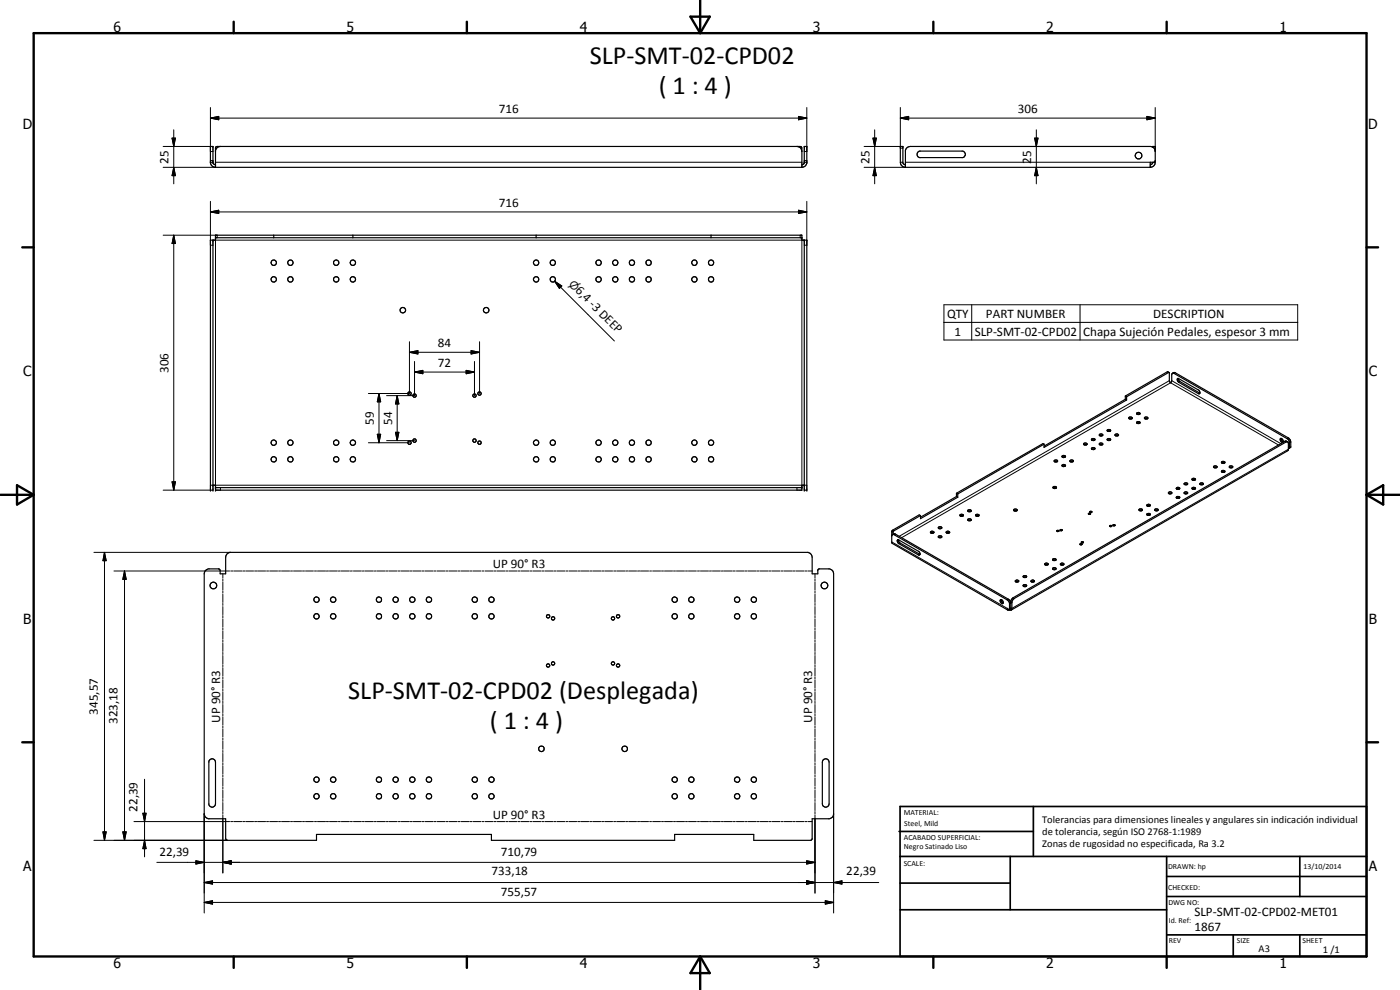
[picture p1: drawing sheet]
<svg xmlns="http://www.w3.org/2000/svg" width="420mm" height="297mm" viewBox="0 0 420 297" stroke-linecap="round" stroke-linejoin="round" font-family="sans-serif">
<g fill="none" stroke="#000" stroke-width=".35">
<path d="M63.1 48.7v-4.8h.8v5l.8 .5M63.1 48.7h.8M63.1 48.7a1.52 1.52 0 0 0 1.6 1.5M64.7 50.2v-5.9l.5-.4h174.9l.6 .5v5.8M64.7 50.2h176M66.2 43.9l-.9 .3-.6 .9M239.2 43.9a1.45 1.45 0 0 1 1.5 1.6M240.7 49.4l.7-.5v-5h.7v5.1l-.6 1-.8 .2M241.4 48.7h.7M271.7 49.4l-.7-.5v-5h-.8v5.1l.7 1 .8 .2M271.7 50.2h73.5M275.4 45.8l.6-.5h13a1 1 0 0 1 .7 1 1 1 0 0 1-.7 1h-13a1.03 1.03 0 0 1-.6-1.5z"/>
<path d="M346 44.2v-.3h.7v4.8l-.4 1-1.1 .5M346 48.7l-.1 .4-.7 .3M346.7 45.5l-.4-1.1-1.1-.5h-72l-.8 .3-.7 .9v5.1M346.7 48.2l-.3 .5h-1.2v1.5M63.9 72.1v75h-.8v-75h1.6v-1.5h176v1.5h1.4v75h-.7v-75M64.7 71.3h176M82.2 70.6v.7M105.9 70.6v.7M160.9 70.6v.7M213.4 70.6v.7M337.7 119.8l-24.4 14.1M337.7 119.8l.4 .2"/>
<path d="M337.7 118.8l.4 .2M337.7 118.8v1M338.1 119v1M350.8 111.8l-12.7 7.2M350.8 111.8l-.5-.3-12.6 7.3M350.8 111.8l.1 2.4 .4 .7 .4-.7v-1.9l.4-.4 34.3 19.8 .6 .9-.1 1.9M351.9 112l.4-.2h.4l34.3 19.9a2.56 2.56 0 0 1 .4 2.4l-.5 .4M353.4 113.6l.2-.1 6.2 3.6 .3 .9-.4 .1-5.9-3.4-.4-.4zM353.6 113.6l.4 .8 6.1 3.5M313.3 133.3l-.3-.2-25.9 14.9M313.3 133.3l-25.9 14.9M316.4 138.2a.59 .59 0 0 1 1 .2l-.5 .2-.5-.1z"/>
<path d="M316.5 138.6h.8M318.7 139.6a.63 .63 0 0 1 1.1 .1l-.7 .3zM318.7 136.9a.61 .61 0 0 1 1.1 .1l-.7 .3zM318.8 139.9h.8M318.8 137.2h.8M321.1 138.2l.5-.2 .5 .3-.5 .3-.4-.1zM321.2 138.6h.8M325.3 133.4h.8M325.3 133a.45 .45 0 0 1 .6-.1 .45 .45 0 0 1 .2 .6l-.9-.2zM327.6 131.7h.1a.44 .44 0 0 1 .6-.1 .44 .44 0 0 1 .2 .5h-.9zM327.6 134.5a.61 .61 0 0 1 1 .2l-.5 .2-.5-.1zM327.7 132.1h.8"/>
<path d="M327.7 134.8h.8M330 133.4h.8M330 130.7l-.1-.2a.54 .54 0 0 1 .6-.3 .54 .54 0 0 1 .4 .5h-.1M330 133l.5-.1 .5 .3a.63 .63 0 0 1-1.1 0zM330 130.7h.8M332.3 131.7h.1a.44 .44 0 0 1 .6-.2 .44 .44 0 0 1 .2 .6h-.9zM332.4 132.1h.8M332.4 129.4h.8M332.4 128.9h.1a.41 .41 0 0 1 .6 0 .41 .41 0 0 1 .1 .5h-.7l-.2-.2zM334.7 130.3l.7-.1 .3 .4a.68 .68 0 0 1-1.1-.1zM335.4 130.7h-.6M338.1 120l-24.8 14.2v-.9"/>
<path d="M338.8 125.3l.7-.2 .3 .4a.6 .6 0 0 1-1.1-.1zM338.9 125.6h.8M341.2 126.7l.7-.2 .3 .2a.61 .61 0 0 1-1.1 .2zM341.2 124.2v-.3l.5-.2 .5 .3-.1 .2M341.2 124.2h.9M341.2 124.2h.8M341.2 127h.8M343.5 125.3l.7-.2 .3 .4-.7 .2zM343.6 125.6h.8M364.3 139.9a.54 .54 0 0 1 .9 .4h-.8l-.2-.2zM366.6 138.6a.56 .56 0 0 1 .6-.2 .56 .56 0 0 1 .4 .5l-.7 .1zM366.7 138.9h.8"/>
<path d="M369 139.9l.5-.1 .5 .2a.61 .61 0 0 1-1.1 .2zM384.3 131.6a.7 .7 0 0 1 .7 .4 .7 .7 0 0 1-.2 .8l-.6-.6zM384.5 131.6l.2 .6 .4 .3M386.4 132.6l-.7-.3-81.7 47.1-.6 .8-.1 2.3-.4 .4M386.5 132.6h-.6l-81.5 47-.7 .8v2.4l-.3 .2h-.4M386.5 132.6l.2 2.2-.3 .5-82.9 47.7M386.7 134.4l.2 .1M63.9 145.6h.8v1.5h176v-1.5h.7M64.7 146.3h176M276.3 154.7l-.4-.2-8.1 4.6-.2 .4 .1 3.4 34.8 20.1M276.3 154.7l-8.2 4.6-.1 1M279.3 159.6a.54 .54 0 0 1 .5-.2 .54 .54 0 0 1 .4 .5 .55 .55 0 0 1-.5 .1 .55 .55 0 0 1-.4-.4z"/>
<path d="M279.3 159.9h.9M281.6 158.2a.53 .53 0 0 1 .6-.2 .53 .53 0 0 1 .4 .5l-.8 .1zM281.7 158.5h.8M284 159.5a.44 .44 0 0 1 .7-.2 .44 .44 0 0 1 .1 .6 .46 .46 0 0 1-.5 .1 .46 .46 0 0 1-.3-.5zM284.1 159.9h.8M287.1 149l.3 .2M287.1 149l-10.8 6.2M287.1 148l.3 .2M287.1 148v1M287.4 149.2l-11.1 6.4v-.9M287.4 148.2v1M288.1 154.5a.56 .56 0 0 1 .6-.2 .56 .56 0 0 1 .4 .5l-.8 .1z"/>
<path d="M288.2 154.8h.8M290.5 155.7h.5a.32 .32 0 0 1 .5 .2 .32 .32 0 0 1-.3 .4l-.8-.2zM290.5 153h.7l.3 .3a.68 .68 0 0 1-1.1-.1zM290.6 153.5h.8M290.6 156.2h.8M292.8 154.5a.54 .54 0 0 1 .6-.2 .54 .54 0 0 1 .4 .5 .57 .57 0 0 1-1-.3zM292.9 154.8h.8M304.3 153.2h.9M304.3 152.8a.53 .53 0 0 1 .6-.1 .53 .53 0 0 1 .3 .5 .5 .5 0 0 1-.6 .2 .5 .5 0 0 1-.3-.6zM316 146.2l.8-.2 .3 .3-.5 .3zM316.1 146.5h.8M317.1 159.3h.1"/>
<path d="M317.2 159.2h.6a.3 .3 0 0 1-.3 .3 .3 .3 0 0 1-.3-.3zM318.2 158.9h.5a.27 .27 0 0 1-.2 .4 .27 .27 0 0 1-.3-.4zM326.6 154.1l.5-.1 .2 .2-.5 .1zM327.1 153.5h.6a.3 .3 0 0 1-.3 .3 .3 .3 0 0 1-.3-.3zM333 157.8l.4-.2 .3 .3-.4 .1zM334 157.5l.5-.1 .2 .2-.5 .2zM341.8 152.9l.8-.2 .2 .3-.6 .3zM342 153.2h.7M344.2 151.5a.46 .46 0 0 1 .6-.2 .46 .46 0 0 1 .2 .5l-.6 .1zM344.2 154.2l.7-.1 .3 .2a.6 .6 0 0 1-1 0zM344.3 154.6h.8M344.3 151.8h.8"/>
<path d="M346.5 152.9l.8-.2 .3 .3-.7 .3zM346.7 153.2h.8M350.7 147.8a.46 .46 0 0 1 .6-.3 .46 .46 0 0 1 .2 .6l-.5 .1-.3-.1zM350.8 148.1h.8M353 149.1l.8-.1 .3 .3-.5 .3-.5-.2zM353 146.4a.59 .59 0 0 1 1.1 .2l-.9 .2zM353.1 149.5h.8M353.1 146.7h.8M355.4 147.8a.61 .61 0 0 1 1 .2l-.6 .2zM355.4 145.1a.61 .61 0 0 1 1 .1l-.6 .3zM355.5 145.4h.8M355.5 148.1h.8"/>
<path d="M357.7 146.4a.54 .54 0 0 1 .6-.2 .54 .54 0 0 1 .4 .5 .58 .58 0 0 1-1-.3zM357.7 143.7a.54 .54 0 0 1 .6-.2 .54 .54 0 0 1 .4 .5 .58 .58 0 0 1-1-.3zM357.8 146.7h.8M357.8 144h.8M360.1 145.1a.46 .46 0 0 1 .6-.3 .46 .46 0 0 1 .3 .6h-.7zM360.2 145.4h.8M364.3 140.3h.9M366.6 141.4a.54 .54 0 0 1 .6-.3 .54 .54 0 0 1 .4 .5l-.7 .1zM366.7 141.6h.8M369.1 140.3h.8M61.5 171.3l1-.6h3.2l.3 .3 .1 1.2h1.6l.1-5.3 .4-.7 .7-.5h173.6l.8 .5 .4 .7v5.3h1.7v-1.2l.4-.3h3.2l.9 .6 .3 .9-.1 72.5-.3 .5-.8 .5h-5.3v5.9l-.5 .5h-17v-1.7h-23.7v1.7h-55v-1.7h-52.5v1.7h-26.9l-.4-.5v-5.9h-5.2l-1-.7-.2-.8v-72zM267.6 160.8l.3-.4h.4l34 19.6 .6 .8 .1 2.2"/>
<path d="M267.8 160.4l.5-.3 .4 .1 34.1 19.7 .5 1.1M269.4 162l6.4 3.5a.58 .58 0 0 1 .3 .5 .58 .58 0 0 1-.3 .5l-6.1-3.4-.4-.6zM269.7 162l.4 .9 6 3.4M281.6 161l.8-.2 .2 .3-.5 .3-.4-.2zM281.7 161.3h.8M300.3 180a.68 .68 0 0 1 .7 .3 .68 .68 0 0 1-.2 .8 .84 .84 0 0 1-.5-1.1zM300.5 180l.2 .6 .4 .3M304.7 174.2a.54 .54 0 0 1 .6-.2 .54 .54 0 0 1 .4 .5 .56 .56 0 0 1-.6 .2 .56 .56 0 0 1-.4-.5zM304.8 174.5h.8M307.1 175.6l.7-.2 .3 .3a.6 .6 0 0 1-.5 .3 .6 .6 0 0 1-.6-.3zM307.1 172.9l.2-.2 .7 .1a.49 .49 0 0 1-.4 .5 .49 .49 0 0 1-.5-.4zM307.2 175.9h.8"/>
<path d="M307.2 173.2h.8M309.4 174.2a.46 .46 0 0 1 .6-.2 .46 .46 0 0 1 .3 .6h-.7zM309.5 174.5h.8M313.6 169.2a.54 .54 0 0 1 .5-.2 .54 .54 0 0 1 .4 .4 .58 .58 0 0 1-.9-.2zM313.6 169.5h.9M315.9 167.8a.46 .46 0 0 1 .6-.2 .46 .46 0 0 1 .3 .5h-.7zM315.9 170.5a.46 .46 0 0 1 .6-.2 .46 .46 0 0 1 .3 .6h-.5zM316 170.8h.8M316 168.1h.8M318.3 169.1a.44 .44 0 0 1 .7-.2 .44 .44 0 0 1 .1 .6 .44 .44 0 0 1-.6 .1 .44 .44 0 0 1-.2-.5zM318.4 169.5h.8M324.1 163.2l.5-.1 .2 .2-.4 .2z"/>
<path d="M324.6 162.6h.6a.3 .3 0 0 1-.4 .3 .3 .3 0 0 1-.2-.3zM302.9 182.9l-.6-.4 .1 .5h.6M303 182.8l-.1 .1M62.9 228a1 1 0 0 1 1.1-.2 1 1 0 0 1 .7 .9v12.5a1.01 1.01 0 0 1-.9 1 1.01 1.01 0 0 1-1.1-.8v-13zM247 228a1.02 1.02 0 0 1 1.2-.3 1.02 1.02 0 0 1 .6 1v12.5a1.02 1.02 0 0 1-1 1 1.02 1.02 0 0 1-1-1v-12.5z"/>
<circle cx="341.7" cy="46.7" r=".99"/>
<circle cx="82.1" cy="78.8" r=".81"/>
<circle cx="87.1" cy="78.8" r=".81"/>
<circle cx="100.9" cy="78.8" r=".81"/>
<circle cx="105.9" cy="78.8" r=".81"/>
<circle cx="160.9" cy="78.8" r=".81"/>
<circle cx="165.9" cy="78.8" r=".81"/>
<circle cx="179.6" cy="78.8" r=".82"/>
<circle cx="184.6" cy="78.8" r=".81"/>
<circle cx="189.6" cy="78.8" r=".81"/>
<circle cx="194.6" cy="78.8" r=".8"/>
<circle cx="208.4" cy="78.8" r=".81"/>
<circle cx="213.4" cy="78.8" r=".81"/>
<circle cx="82.1" cy="83.8" r=".81"/>
<circle cx="87.1" cy="83.8" r=".8"/>
<circle cx="100.9" cy="83.8" r=".81"/>
<circle cx="105.9" cy="83.8" r=".8"/>
<circle cx="120.9" cy="93.1" r=".82"/>
<circle cx="145.9" cy="93.1" r=".82"/>
<circle cx="160.9" cy="83.8" r=".79"/>
<circle cx="165.9" cy="83.8" r=".79"/>
<circle cx="179.6" cy="83.8" r=".8"/>
<circle cx="184.6" cy="83.8" r=".79"/>
<circle cx="189.6" cy="83.8" r=".79"/>
<circle cx="194.7" cy="83.8" r=".81"/>
<circle cx="208.4" cy="83.8" r=".8"/>
<circle cx="213.4" cy="83.8" r=".8"/>
<circle cx="122.9" cy="118.1" r=".51"/>
<circle cx="124.4" cy="118.7" r=".5"/>
<circle cx="142.4" cy="118.7" r=".49"/>
<circle cx="143.9" cy="118.1" r=".51"/>
<circle cx="82.1" cy="132.8" r=".81"/>
<circle cx="82.2" cy="137.8" r=".8"/>
<circle cx="87.1" cy="132.8" r=".81"/>
<circle cx="87.2" cy="137.8" r=".8"/>
<circle cx="100.9" cy="132.8" r=".81"/>
<circle cx="100.9" cy="137.8" r=".79"/>
<circle cx="105.9" cy="132.8" r=".81"/>
<circle cx="105.9" cy="137.8" r=".8"/>
<circle cx="122.9" cy="132.8" r=".49"/>
<circle cx="124.4" cy="132.2" r=".51"/>
<circle cx="142.4" cy="132.2" r=".51"/>
<circle cx="143.9" cy="132.8" r=".5"/>
<circle cx="160.9" cy="137.8" r=".8"/>
<circle cx="160.9" cy="132.8" r=".8"/>
<circle cx="165.9" cy="132.8" r=".81"/>
<circle cx="165.9" cy="137.8" r=".8"/>
<circle cx="179.6" cy="132.8" r=".8"/>
<circle cx="179.6" cy="137.8" r=".8"/>
<circle cx="184.6" cy="132.8" r=".8"/>
<circle cx="184.6" cy="137.8" r=".8"/>
<circle cx="189.7" cy="137.8" r=".78"/>
<circle cx="189.7" cy="132.8" r=".78"/>
<circle cx="194.7" cy="132.8" r=".79"/>
<circle cx="194.7" cy="137.8" r=".79"/>
<circle cx="208.4" cy="137.8" r=".8"/>
<circle cx="208.4" cy="132.8" r=".8"/>
<circle cx="213.4" cy="137.8" r=".78"/>
<circle cx="213.4" cy="132.8" r=".78"/>
<circle cx="64" cy="175.7" r="1"/>
<circle cx="95" cy="179.9" r=".81"/>
<circle cx="100" cy="179.9" r=".81"/>
<circle cx="113.7" cy="179.9" r=".79"/>
<circle cx="118.7" cy="179.9" r=".8"/>
<circle cx="123.7" cy="179.9" r=".81"/>
<circle cx="128.7" cy="179.9" r=".81"/>
<circle cx="142.5" cy="179.9" r=".8"/>
<circle cx="147.5" cy="179.9" r=".81"/>
<circle cx="202.5" cy="179.9" r=".81"/>
<circle cx="207.5" cy="179.9" r=".81"/>
<circle cx="221.2" cy="179.9" r=".81"/>
<circle cx="226.3" cy="179.9" r=".8"/>
<circle cx="247.4" cy="175.7" r="1"/>
<circle cx="95" cy="184.9" r=".8"/>
<circle cx="100" cy="184.9" r=".8"/>
<circle cx="113.7" cy="184.9" r=".78"/>
<circle cx="118.7" cy="184.9" r=".8"/>
<circle cx="123.7" cy="184.9" r=".8"/>
<circle cx="128.7" cy="184.9" r=".8"/>
<circle cx="142.5" cy="184.9" r=".8"/>
<circle cx="147.5" cy="184.9" r=".8"/>
<circle cx="164.5" cy="199.7" r=".49"/>
<circle cx="164.5" cy="184.9" r=".51"/>
<circle cx="166" cy="199" r=".5"/>
<circle cx="166" cy="185.6" r=".51"/>
<circle cx="184" cy="199.1" r=".5"/>
<circle cx="184" cy="185.6" r=".51"/>
<circle cx="185.5" cy="199.7" r=".5"/>
<circle cx="185.5" cy="184.9" r=".49"/>
<circle cx="202.5" cy="184.9" r=".79"/>
<circle cx="207.5" cy="184.9" r=".81"/>
<circle cx="221.2" cy="184.9" r=".8"/>
<circle cx="226.2" cy="184.9" r=".79"/>
<circle cx="95" cy="233.9" r=".8"/>
<circle cx="95" cy="238.9" r=".81"/>
<circle cx="100" cy="233.9" r=".8"/>
<circle cx="100" cy="238.9" r=".8"/>
<circle cx="113.7" cy="238.9" r=".8"/>
<circle cx="113.7" cy="233.9" r=".79"/>
<circle cx="118.7" cy="233.9" r=".81"/>
<circle cx="118.7" cy="238.9" r=".8"/>
<circle cx="123.7" cy="233.9" r=".8"/>
<circle cx="123.7" cy="238.9" r=".8"/>
<circle cx="128.7" cy="238.9" r=".81"/>
<circle cx="128.7" cy="233.9" r=".8"/>
<circle cx="142.5" cy="233.9" r=".78"/>
<circle cx="142.5" cy="238.9" r=".8"/>
<circle cx="147.5" cy="233.9" r=".81"/>
<circle cx="147.5" cy="238.9" r=".81"/>
<circle cx="162.5" cy="224.7" r=".83"/>
<circle cx="187.5" cy="224.7" r=".83"/>
<circle cx="202.5" cy="233.9" r=".81"/>
<circle cx="202.5" cy="238.9" r=".8"/>
<circle cx="207.5" cy="238.9" r=".8"/>
<circle cx="207.5" cy="233.9" r=".79"/>
<circle cx="221.2" cy="233.9" r=".78"/>
<circle cx="221.2" cy="238.9" r=".8"/>
<circle cx="226.2" cy="238.9" r=".8"/>
<circle cx="226.2" cy="233.9" r=".79"/>
</g>
<g fill="#000">
<circle cx="63.1" cy="48.7" r=".18"/>
<circle cx="63.9" cy="48.7" r=".18"/>
<circle cx="241.4" cy="48.7" r=".18"/>
<circle cx="242.1" cy="48.7" r=".18"/>
<circle cx="346" cy="43.9" r=".18"/>
<circle cx="63.9" cy="72.1" r=".18"/>
<circle cx="64.7" cy="71.3" r=".18"/>
<circle cx="64.7" cy="70.6" r=".18"/>
<circle cx="241.4" cy="72.1" r=".18"/>
<circle cx="63.1" cy="147.1" r=".18"/>
<circle cx="63.9" cy="145.6" r=".18"/>
<circle cx="63.9" cy="147.1" r=".18"/>
<circle cx="64.7" cy="147.1" r=".18"/>
<circle cx="64.7" cy="146.3" r=".18"/>
<circle cx="240.7" cy="146.3" r=".18"/>
<circle cx="241.4" cy="147.1" r=".18"/>
<circle cx="241.4" cy="145.6" r=".18"/>
<circle cx="242.1" cy="147.1" r=".18"/>
</g>
<g fill="none" stroke="#000" stroke-width=".3">
<path d="M52.1 38.9v16.3M63.1 35.4l2.5-.5v1zM63.1 32.3v13.2h.8M63.1 35.4h179M239.6 34.9l2.5 .5-2.5 .5zM242.1 32.3v13.2h-.7M262.5 38.9v16.3M270.2 35.4l2.5-.5v1zM270.2 32.3v12.1h.8M270.2 35.4h76.5M311 38.9v16.3M344.2 34.9l2.5 .5-2.5 .5z"/>
<path d="M346.7 32.3v13.2M49 43.9h14.1M49 50.2h15.7M51.6 41.4h1.1l-.6 2.5zM52.1 50.2l.6 2.5h-1.1zM63.1 48.2h.8M64.7 48.7h176M241.4 48.2h.7M259.3 43.9h10.9M259.3 50.2h12.4M262 41.4h1l-.5 2.5zM262.5 50.2l.5 2.5h-1z"/>
<path d="M270.2 48.7h.8M271.7 48.7h73.5M310.5 41.4h1l-.5 2.5zM311 50.2l.5 2.5h-1zM346.2 48.7h.5M49 70.6h16.2v.7M52.1 70.6l.6 2.5h-1.1zM52.1 70.6v76.5M63.1 63.6l2.5-.5v1zM63.1 60.4v13.2h.8M63.1 63.6h179M64.7 72.1h176v73.5h-176z"/>
<path d="M239.6 63.1l2.5 .5-2.5 .5zM240.1 70.6v.7M242.1 60.4v13.2h-.7M166.4 84.4l2.2 1.4-.7 .7zM166.4 84.4l18 17.9M283.3 91.4h106.2v10.6h-106.2zM283.3 96.7h106.2M291.6 91.4v10.6M324.1 91.4v10.6M113.7 118.1l.5 2.5h-1zM113.7 118.1v14.7M119.2 118.7l.5 2.5h-1z"/>
<path d="M119.2 118.7v13.5M122.9 105.7l2.5-.5v1zM122.9 102.5v15.6h-12.3M122.9 105.7h21M124.4 111.6l2.5-.5v1zM124.4 111.6h18M124.4 108.5v10.2h-8.4M139.9 111.1l2.5 .5-2.5 .5zM141.4 105.2l2.5 .5-2.5 .5zM142.4 108.5v10.2M143.9 102.5v15.6M350.3 111.5l.4 .3"/>
<path d="M350.9 114.2l-81 46.7M351.7 114.2l32.7 18.9M352.7 111.8l-.3 .3M354.1 114.5l-.3 .2M360 117.9l-.3 .2M110.6 132.8h12.3M113.2 130.3h1l-.5 2.5zM116 132.2h8.4M118.7 129.7h1l-.5 2.5zM383.7 133.5l-32.4-18.6-80.7 46.4M385.6 132.4l.3 .2M386.7 131.4l-.4 .2"/>
<path d="M386.7 134.8l-83 47.7-.4-.1M387.4 134.1l-.4 .2M387.4 132.6l-.4 .2M49 147.1h14.1M51.6 144.6h1.1l-.6 2.5zM63.1 145.6h.8M66.2 146.3v.8M239.2 146.3v.8M241.4 145.6h.7M267.6 159.5l.4 .2M267.9 159.1l.3 .2M28.2 165.7h41"/>
<path d="M31.4 165.7l.5 2.5h-1zM31.4 165.7v86.4M34.2 171.3h34.7M37.4 171.3l.5 2.5h-1zM37.4 171.3v80.8M66.9 172.2v1.2M66.9 173.7v.6M66.9 174.6v2.5M66.9 177.4v.6M66.9 178.3v2.5M69.2 171.3h.6M70.1 171.3h2.4"/>
<path d="M72.8 171.3h.6M73.7 171.3h2.4M76.4 171.3h.6M77.3 171.3h2.4M80 171.3h.6M80.9 171.3h2.4M83.6 171.3h.6M84.5 171.3h2.4M87.2 171.3h.6M88.1 171.3h2.4M90.8 171.3h.6M91.7 171.3h2.4"/>
<path d="M94.4 171.3h.6M95.3 171.3h2.4M97.9 171.3h.7M98.9 171.3h2.3M101.5 171.3h.6M102.4 171.3h2.4M105.1 171.3h.6M106.1 171.3h2.3M108.7 171.3h.6M109.6 171.3h2.4M112.3 171.3h.6M113.2 171.3h2.4"/>
<path d="M115.9 171.3h.6M116.8 171.3h2.4M119.5 171.3h.6M120.4 171.3h2.4M123.1 171.3h.6M124 171.3h2.4M126.7 171.3h.6M127.6 171.3h2.4M130.3 171.3h.6M131.2 171.3h2.4M133.9 171.3h.6M134.8 171.3h2.4"/>
<path d="M137.5 171.3h.6M138.4 171.3h2.4M141 171.3h.7M142 171.3h2.3M144.7 171.3h.5M145.6 171.3h2.3M148.2 171.3h.7M149.2 171.3h2.3M151.8 171.3h.6M152.7 171.3h2.4M155.4 171.3h.6M156.3 171.3h2.4"/>
<path d="M159 171.3h.6M159.9 171.3h2.4M162.6 171.3h.6M163.5 171.3h2.4M166.2 171.3h.6M167.1 171.3h2.4M169.8 171.3h.6M170.7 171.3h2.4M173.4 171.3h.6M174.3 171.3h2.4M177 171.3h.6M177.9 171.3h2.4"/>
<path d="M180.6 171.3h.6M181.5 171.3h2.3M184.2 171.3h.6M185.1 171.3h2.4M187.8 171.3h.6M188.7 171.3h2.3M191.3 171.3h.7M192.2 171.3h2.4M195 171.3h.5M195.9 171.3h2.3M198.5 171.3h.6M199.4 171.3h2.4"/>
<path d="M202.1 171.3h.6M203 171.3h2.4M205.7 171.3h.6M206.6 171.3h2.4M209.3 171.3h.6M210.2 171.3h2.4M212.9 171.3h.6M213.8 171.3h2.4M216.5 171.3h.6M217.4 171.3h2.4M220.1 171.3h.6M221 171.3h2.4"/>
<path d="M223.7 171.3h.6M224.6 171.3h2.4M227.3 171.3h.6M228.2 171.3h2.4M230.9 171.3h.6M231.8 171.3h2.3M234.5 171.3h.6M235.4 171.3h2.4M238 171.3h.7M239 171.3h2.3M241.6 171.3h.6M242.5 171.3h1.2"/>
<path d="M244.6 172.2v1.2M244.6 173.7v.6M244.6 174.6v2.5M244.6 177.4v.6M244.6 178.3v2.5M267.6 162.6l34.7 19.9M268.7 160.2l-.4 .2M270.1 162.9l-.4 .2M276 166.3l-.4 .2M302.6 179.8l-.3 .2M304 179.4l.4 .2M66.9 181.1v.6"/>
<path d="M66.9 182v2.4M66.9 184.7v.6M66.9 185.7v2.4M66.9 188.4v.6M66.9 189.3v2.5M66.9 192.1v.6M66.9 193v2.5M66.9 195.7v.7M66.9 196.7v2.4M66.9 199.4v.6M244.6 181.1v.6M244.6 182v2.4"/>
<path d="M244.6 184.7v.6M244.6 185.7v2.4M244.6 188.4v.6M244.6 189.3v2.5M244.6 192.1v.6M244.6 193v2.5M244.6 195.7v.7M244.6 196.7v2.4M244.6 199.4v.6M303.3 182.5l-.3 .2M303.3 181l-.3 .2M303.3 180.6l.4 .2"/>
<path d="M66.9 200.3v2.5M66.9 203.1v.6M66.9 204v2.5M66.9 206.8v.6M66.9 207.7v2.4M66.9 210.4v.7M66.9 211.4v2.4M66.9 214.1v.7M66.9 215.1v2.4M66.9 217.8v.6M66.9 218.7v2.4M244.6 200.3v2.5"/>
<path d="M244.6 203.1v.6M244.6 204v2.5M244.6 206.8v.6M244.6 207.7v2.4M244.6 210.4v.7M244.6 211.4v2.4M244.6 214.1v.7M244.6 215.1v2.4M244.6 217.8v.6M244.6 218.7v2.4M43.4 233.8v23.3M66.9 221.5v.6"/>
<path d="M66.9 222.4v2.4M66.9 225.2v.6M66.9 226.1v2.4M66.9 228.9v.5M66.9 229.7v2.5M66.9 232.5v.6M66.9 233.4v2.5M66.9 236.2v.6M66.9 237.1v2.5M66.9 239.9v.6M244.6 221.5v.6M244.6 222.4v2.4"/>
<path d="M244.6 225.2v.6M244.6 226.1v2.4M244.6 228.9v.5M244.6 229.7v2.5M244.6 232.5v.6M244.6 233.4v2.5M244.6 236.2v.6M244.6 237.1v2.5M244.6 239.9v.6M28.2 252.1h40M30.9 249.6h1l-.5 2.5zM36.9 249.6h1l-.5 2.5z"/>
<path d="M40.2 246.5h28.7M42.9 244h.9l-.4 2.5zM43.4 252.1l.4 2.5h-.9zM47.1 258.7h197.5M58.8 258.3l2.5 .4-2.5 .5zM61.3 244.2v29.7M66.9 258.7l2.5-.4v.9zM66.9 240.8v2.4M66.9 243.5v.6M66.9 244.5v17.4M69.2 246.5h.6M70.1 246.5h2.4"/>
<path d="M72.8 246.5h.6M73.7 246.5h2.4M76.4 246.5h.6M77.3 246.5h2.4M80 246.5h.6M80.9 246.5h2.4M83.6 246.5h.6M84.5 246.5h2.4M87.2 246.5h.6M88.1 246.5h2.4M90.8 246.5h.6M91.7 246.5h2.4"/>
<path d="M94.4 246.5h.6M95.3 246.5h2.4M97.9 246.5h.7M98.9 246.5h2.3M101.5 246.5h.6M102.4 246.5h2.4M105.1 246.5h.6M106.1 246.5h2.3M108.7 246.5h.6M109.6 246.5h2.4M112.3 246.5h.6M113.2 246.5h2.4"/>
<path d="M115.9 246.5h.6M116.8 246.5h2.4M119.5 246.5h.6M120.4 246.5h2.4M123.1 246.5h.6M124 246.5h2.4M126.7 246.5h.6M127.6 246.5h2.4M130.3 246.5h.6M131.2 246.5h2.4M133.9 246.5h.6M134.8 246.5h2.4"/>
<path d="M137.5 246.5h.6M138.4 246.5h2.4M141 246.5h.7M142 246.5h2.3M144.7 246.5h.5M145.6 246.5h2.3M148.2 246.5h.7M149.2 246.5h2.3M151.8 246.5h.6M152.7 246.5h2.4M155.4 246.5h.6M156.3 246.5h2.4"/>
<path d="M159 246.5h.6M159.9 246.5h2.4M162.6 246.5h.6M163.5 246.5h2.4M166.2 246.5h.6M167.1 246.5h2.4M169.8 246.5h.6M170.7 246.5h2.4M173.4 246.5h.6M174.3 246.5h2.4M177 246.5h.6M177.9 246.5h2.4"/>
<path d="M180.6 246.5h.6M181.5 246.5h2.3M184.2 246.5h.6M185.1 246.5h2.4M187.8 246.5h.6M188.7 246.5h2.3M191.3 246.5h.7M192.2 246.5h2.4M195 246.5h.5M195.9 246.5h2.3M198.5 246.5h.6M199.4 246.5h2.4"/>
<path d="M202.1 246.5h.6M203 246.5h2.4M205.7 246.5h.6M206.6 246.5h2.4M209.3 246.5h.6M210.2 246.5h2.4M212.9 246.5h.6M213.8 246.5h2.4M216.5 246.5h.6M217.4 246.5h2.4M220.1 246.5h.6M221 246.5h2.4"/>
<path d="M223.7 246.5h.6M224.6 246.5h2.4M227.3 246.5h.6M228.2 246.5h2.4M230.9 246.5h.6M231.8 246.5h2.3M234.5 246.5h.6M235.4 246.5h2.4M238 246.5h.7M239 246.5h2.3M241.6 246.5h.6M242.1 258.3l2.5 .4-2.5 .5z"/>
<path d="M242.5 246.5h1.2M244.6 240.8v2.4M244.6 243.5v.6M244.6 244.5v23.5M250.2 244.2v29.7M61.3 264.8l2.5-.5v1zM61.3 270.8l2.5-.5v1zM61.3 264.8h202.4M61.3 270.8h188.9M242.1 264.3l2.5 .5-2.5 .5zM247.7 270.3l2.5 .5-2.5 .5zM250.2 264.8l2.5-.5v1z"/>
</g>
<g fill="none" stroke="#000" stroke-width=".71">
<path d="M10.1 9.9h400v277.1h-400zM70.1 6.5v3.4M140.1 6.5v3.4M207.2 5h5.8l-2.9 4.9zM210.1 0v9.9M280.1 6.5v3.4M350.1 6.5v3.4M6.7 74.2h3.4M410.1 74.2h3.5M.1 148.5h10M5.1 145.6l5 2.9-5 2.9zM410.1 148.5h10"/>
<path d="M410.1 148.5l5-2.9v5.8zM6.7 222.7h3.4M410.1 222.7h3.5M70.1 287v3.4M140.1 287v3.4M210.1 287v10M210.1 287l2.9 5h-5.8zM280.1 287v3.4M350.1 287v3.4"/>
</g>
<g fill="none" stroke="#000" stroke-width=".51">
<path d="M269.8 249.5h40.3M270.1 242h140v45h-140zM270.1 257h140M303.2 257v16M310.1 242v15M350.1 257v30M390.1 257v12M270.1 265h33.1M270.1 273h80M350.1 269h60M350.1 263h60M350.1 280.5h60"/>
<path d="M370.1 280.5v6.5M390.1 280.5v6.5"/>
</g>
<g fill="#000">
<path d="M63.1 35.4l2.5-.5v1zM239.6 34.9l2.5 .5-2.5 .5zM270.2 35.4l2.5-.5v1zM344.2 34.9l2.5 .5-2.5 .5zM51.6 41.4h1.1l-.6 2.5zM52.1 50.2l.6 2.5h-1.1zM262 41.4h1l-.5 2.5zM262.5 50.2l.5 2.5h-1zM310.5 41.4h1l-.5 2.5zM311 50.2l.5 2.5h-1zM52.1 70.6l.6 2.5h-1.1zM63.1 63.6l2.5-.5v1z"/>
<path d="M239.6 63.1l2.5 .5-2.5 .5zM166.4 84.4l2.2 1.4-.7 .7zM122.9 105.7l2.5-.5v1zM124.4 111.6l2.5-.5v1zM139.9 111.1l2.5 .5-2.5 .5zM141.4 105.2l2.5 .5-2.5 .5zM113.2 130.3h1l-.5 2.5zM113.7 118.1l.5 2.5h-1zM118.7 129.7h1l-.5 2.5zM119.2 118.7l.5 2.5h-1zM51.6 144.6h1.1l-.6 2.5zM31.4 165.7l.5 2.5h-1z"/>
<path d="M37.4 171.3l.5 2.5h-1zM30.9 249.6h1l-.5 2.5zM36.9 249.6h1l-.5 2.5zM42.9 244h.9l-.4 2.5zM43.4 252.1l.4 2.5h-.9zM58.8 258.3l2.5 .4-2.5 .5zM66.9 258.7l2.5-.4v.9zM242.1 258.3l2.5 .4-2.5 .5zM61.3 264.8l2.5-.5v1zM61.3 270.8l2.5-.5v1zM242.1 264.3l2.5 .5-2.5 .5zM247.7 270.3l2.5 .5-2.5 .5z"/>
<path d="M250.2 264.8l2.5-.5v1z"/>
</g>
<g font-size="7.9">
<text x="177" y="19.1">SLP-SMT-02-CPD02</text>
<text x="197.7" y="28.1">( 1 : 4 )</text>
<text x="104.5" y="209.8">SLP-SMT-02-CPD02 (Desplegada)</text>
<text x="147" y="218.8">( 1 : 4 )</text>
</g>
<g font-size="4.2">
<text x="34" y="9.6">6</text>
<text x="104" y="9.6">5</text>
<text x="174" y="9.6">4</text>
<text x="244" y="9.6">3</text>
<text x="314" y="9.6">2</text>
<text x="384" y="9.6">1</text>
<text x="6.8" y="38.7">D</text>
<text x="410.6" y="38.7">D</text>
<text x="7" y="112.9">C</text>
<text x="410.8" y="112.9">C</text>
<text x="7" y="187.1">B</text>
<text x="410.8" y="187.1">B</text>
<text x="7" y="261.4">A</text>
<text x="410.8" y="261.4">A</text>
<text x="34" y="290.4">6</text>
<text x="104" y="290.4">5</text>
<text x="174" y="290.4">4</text>
<text x="244" y="290.4">3</text>
<text x="314" y="290.4">2</text>
<text x="384" y="290.4">1</text>
</g>
<g font-size="3.9">
<text x="149.7" y="33.9">716</text>
<text x="305.5" y="33.9">306</text>
<text x="50.6" y="49.1" transform="rotate(-90 50.6 49.1)">25</text>
<text x="260.9" y="49.1" transform="rotate(-90 260.9 49.1)">25</text>
<text x="309.4" y="49.1" transform="rotate(-90 309.4 49.1)">25</text>
<text x="149.7" y="62.1">716</text>
<text x="172.5" y="87.4" transform="rotate(45 172.5 87.4)">6,4 -3 DEEP</text>
<text x="284.2" y="95.4">QTY</text>
<text x="295.9" y="95.3">PART NUMBER</text>
<text x="346.1" y="95.4">DESCRIPTION</text>
<text x="286.5" y="100.7">1</text>
<text x="292.5" y="100.7">SLP-SMT-02-CPD02</text>
<text x="325.1" y="100.8">Chapa Sujeción Pedales, espesor 3 mm</text>
<text x="131.4" y="104.2">84</text>
<text x="50.6" y="111.8" transform="rotate(-90 50.6 111.8)">306</text>
<text x="131.4" y="110.1">72</text>
<text x="112.2" y="127.5" transform="rotate(-90 112.2 127.5)">59</text>
<text x="117.7" y="127.5" transform="rotate(-90 117.7 127.5)">54</text>
<text x="147.9" y="170.6">UP 90° R3</text>
<text x="29.3" y="214.4" transform="rotate(-90 29.3 214.4)">345,57</text>
<text x="35.3" y="217.2" transform="rotate(-90 35.3 217.2)">323,18</text>
<text x="66.1" y="216.8" transform="rotate(-90 66.1 216.8)">UP 90° R3</text>
<text x="243.8" y="216.8" transform="rotate(-90 243.8 216.8)">UP 90° R3</text>
<text x="41.3" y="243.6" transform="rotate(-90 41.3 243.6)">22,39</text>
<text x="147.9" y="245.7">UP 90° R3</text>
<text x="47.8" y="256.7">22,39</text>
<text x="150.3" y="256.7">710,79</text>
<text x="147.5" y="262.7">733,18</text>
<text x="254" y="262.7">22,39</text>
<text x="150.3" y="268.7">755,57</text>
<text x="358.5" y="275">SLP-SMT-02-CPD02-MET01</text>
<text x="358.5" y="279.4">1867</text>
</g>
<text font-size="3.3" x="170.5" y="85.4" transform="rotate(45 170.5 85.4)">n</text>
<g font-size="3.1">
<text x="312.7" y="246.8">Tolerancias para dimensiones lineales y angulares sin indicación individual</text>
<text x="312.7" y="250.4">de tolerancia, según ISO 2768-1:1989</text>
<text x="312.7" y="254">Zonas de rugosidad no especificada, Ra 3.2</text>
<text x="377.7" y="285.6">A3</text>
<text x="397" y="285.9">1 /1</text>
</g>
<g font-size="2.4">
<text x="271.2" y="244.4">MATERIAL:</text>
<text x="271.3" y="252">ACABADO SUPERFICIAL:</text>
<text x="271.4" y="247.9">Steel, Mild</text>
<text x="271.3" y="254.6">Negro Satinado Liso</text>
<text x="271.2" y="259.7">SCALE:</text>
<text x="350.6" y="260.8">DRAWN: hp</text>
<text x="391.2" y="260.6">13/10/2014</text>
<text x="350.6" y="267">CHECKED:</text>
<text x="350.6" y="271.4">DWG NO:</text>
<text x="350.8" y="276.9">Id. Ref:</text>
<text x="350.8" y="282.8">REV</text>
<text x="371.2" y="282.9">SIZE</text>
<text x="390.9" y="282.9">SHEET</text>
</g>
</svg>
